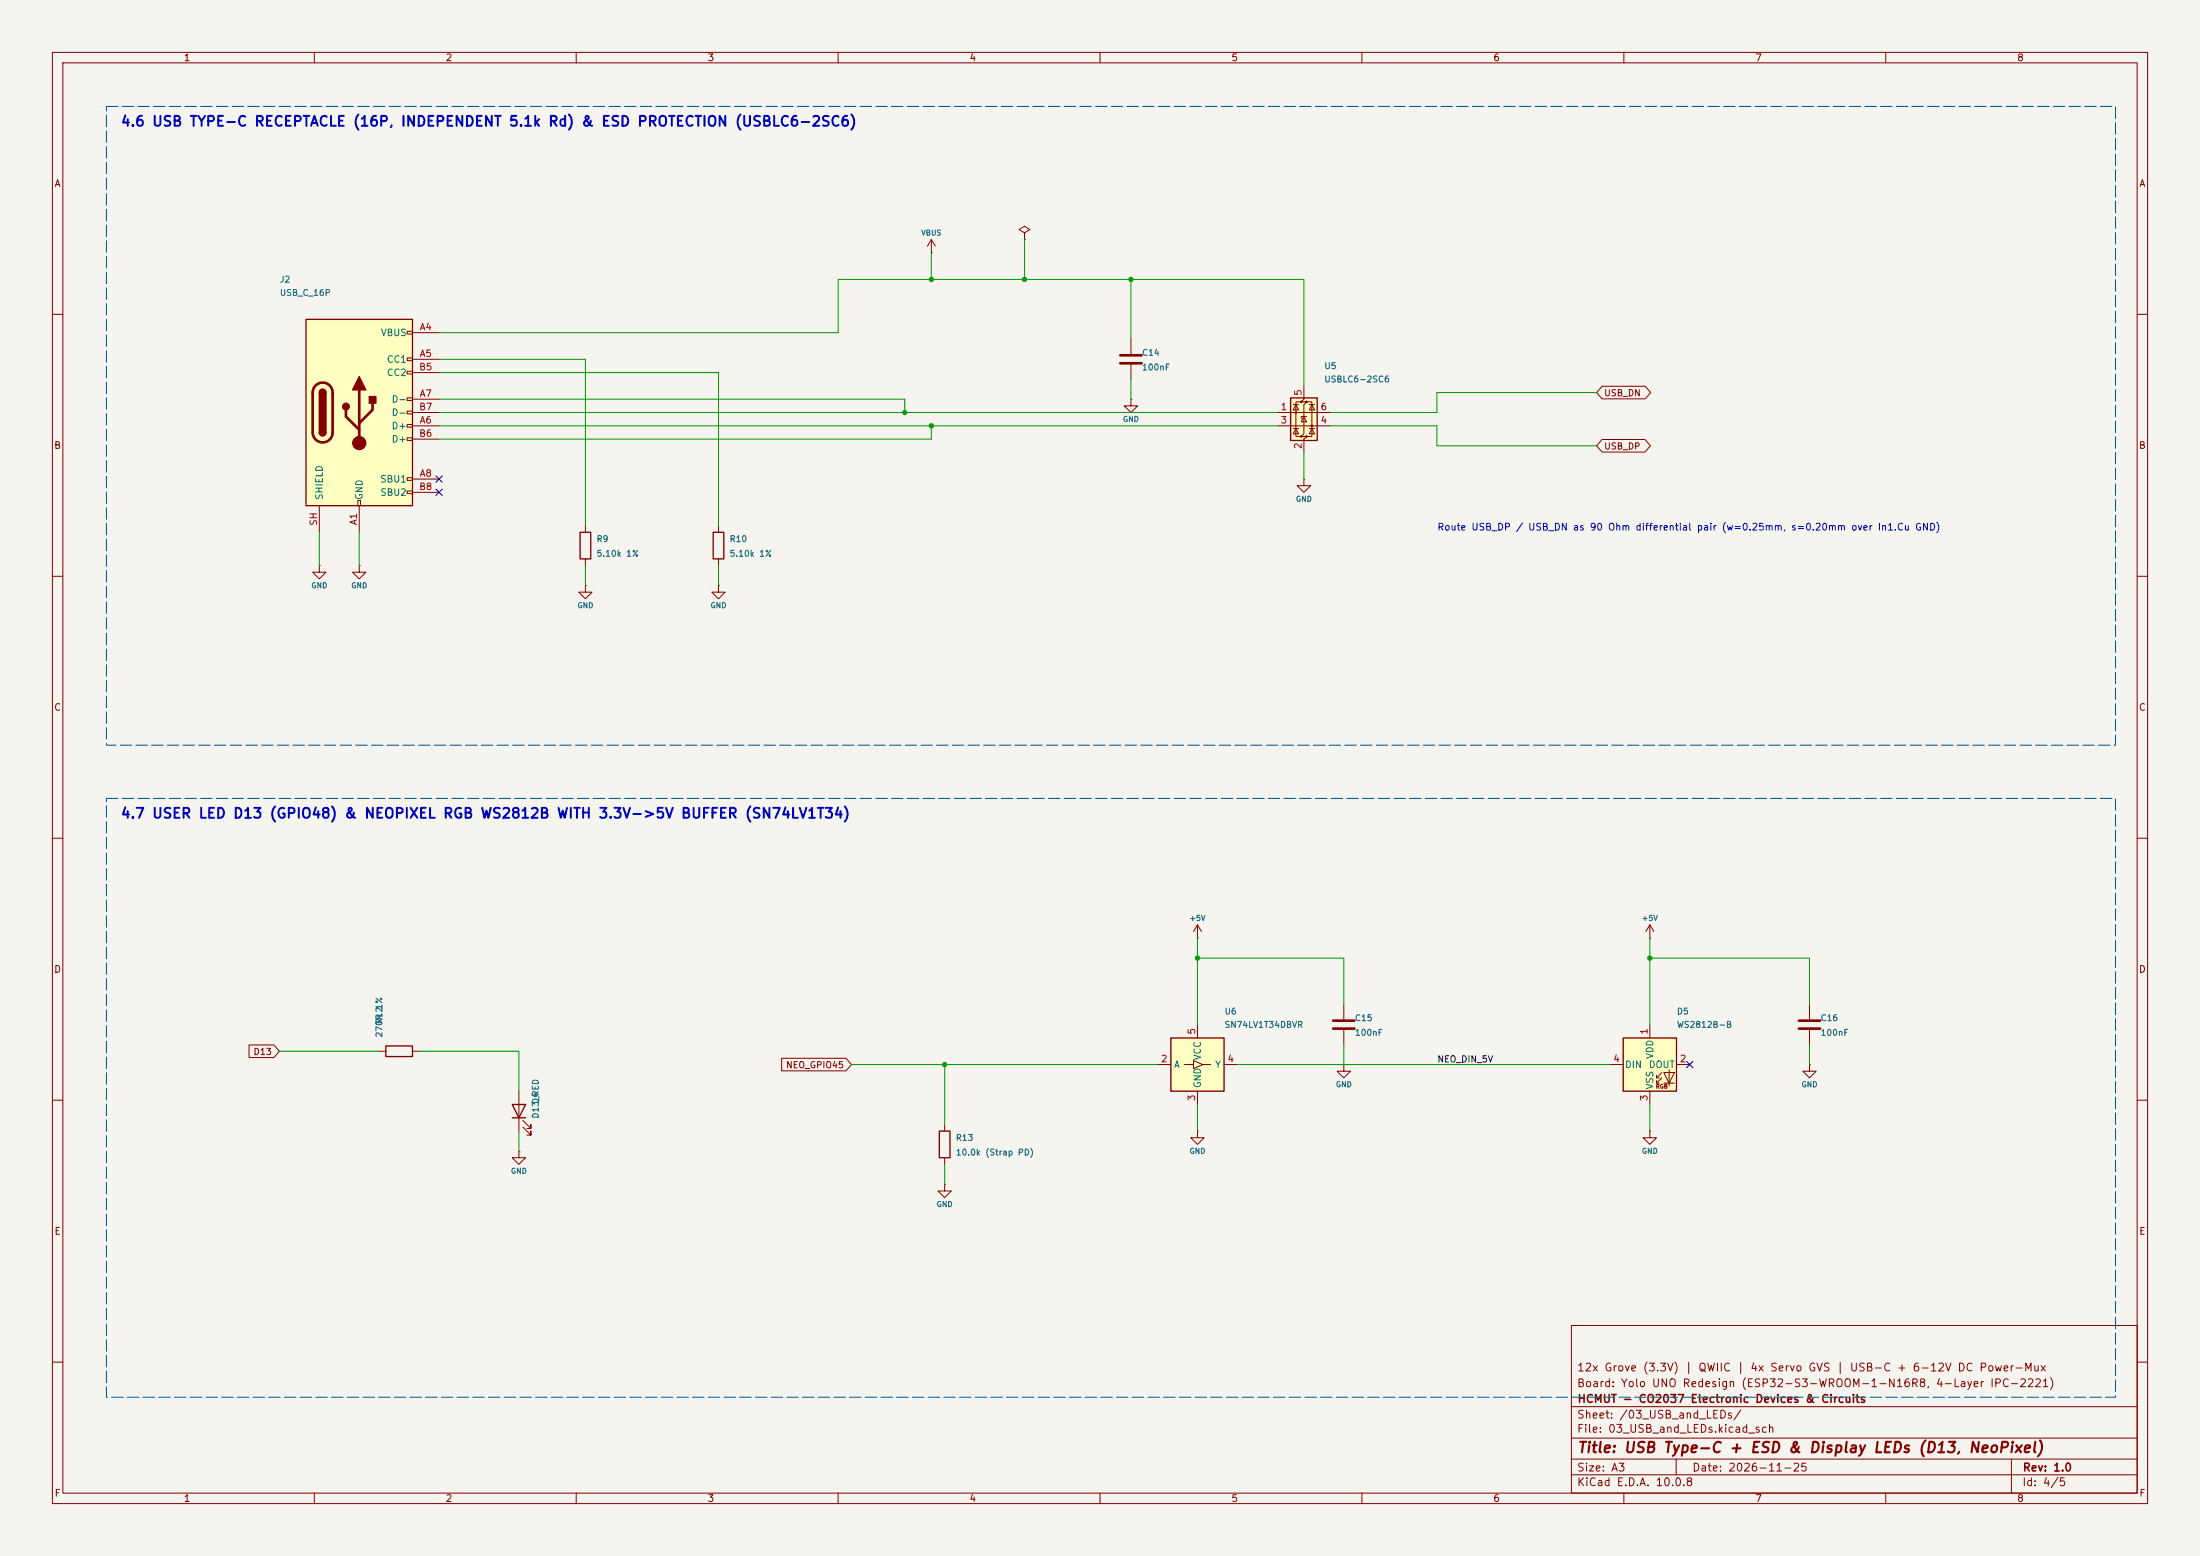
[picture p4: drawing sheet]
<svg xmlns="http://www.w3.org/2000/svg" width="420mm" height="297mm" viewBox="0 0 420 297" stroke-linecap="round" stroke-linejoin="round" font-family="sans-serif">
<path d="M0 0h420v297h-420z" fill="#f5f4ef" stroke="#f5f4ef" stroke-width=".19"/>
<g fill="none" stroke="#840000" stroke-width=".19">
<path d="M10 10h400v277h-400zM12 12h396v273h-396zM60 10v2M110 10v2M160 10v2M210 10v2M260 10v2M310 10v2M360 10v2M10 60h2M408 60h2M10 110h2"/>
<path d="M408 110h2M10 160h2M408 160h2M10 210h2M408 210h2M300 253h108v32h-108zM10 260h2M300 278.5h108M300 274.5h108M300 268.5h108M320 278.5v3M384 278.5v6.5"/>
<path d="M408 260h2M60 285v2M110 285v2M160 285v2M210 285v2M260 285v2M300 281.5h108M310 285v2M360 285v2"/>
</g>
<path d="M309.9 198.1h10.1v10.2h-10.1z" fill="#ffffc2"/>
<g fill="none" stroke="#840000" stroke-width=".19">
<path d="M248.9 91.4v1.3h1.3l-1.3 1.3-1.3-1.3h1.3M248.9 91.4h.1M315 195.6v2.5M99.1 219.7v1.3h1.2l-1.2 1.2-1.3-1.2h1.3M99.1 219.7h.1M307.3 203.2h2.6M315 215.9v1.3h1.2l-1.2 1.2-1.3-1.2h1.3M315 215.9h.1M315 208.3v2.5M316.2 205.7h.5M316.2 206.8h.5M317.2 204.7l-1 1v-.5"/>
<path d="M317.2 205.7l-1 1.1v-.6M317.6 204.7h2.1l-1.1 2.1zM317.6 206.8h2.1M318.6 204.2v3.1M320 203.2h2.6M180.3 226.1v1.2h1.3l-1.3 1.3-1.2-1.3h1.2M180.3 226.1h.1"/>
</g>
<path d="M309.9 198.1h10.1v10.2h-10.1z" fill="none" stroke="#840000" stroke-width=".25"/>
<path d="M223.5 198.1h10.2v10.2h-10.2z" fill="#ffffc2"/>
<path d="M223.5 198.1h10.2v10.2h-10.2z" fill="none" stroke="#840000" stroke-width=".25"/>
<path d="M228.6 195.6v2.5M221 203.2h2.5M226.1 203.2h1.7M227.8 202.4l1.8 .8-1.8 .8zM228.6 208.3v2.5M229.6 203.2h1.5M233.7 203.2h2.5M345.4 203.2v1.3h1.3l-1.3 1.2-1.2-1.2h1.2M345.4 203.2h.1" fill="none" stroke="#840000" stroke-width=".19"/>
<path d="M246.4 75.9h5.1v8.2h-5.1z" fill="#ffffc2"/>
<g fill="#840000">
<circle cx="247.4" cy="78.7" r=".25"/>
<circle cx="248.4" cy="76.7" r=".25"/>
<circle cx="248.4" cy="83.3" r=".25"/>
<circle cx="249.4" cy="76.7" r=".25"/>
<circle cx="249.4" cy="83.3" r=".25"/>
<circle cx="250.4" cy="81.3" r=".25"/>
</g>
<g fill="none" stroke="#840000" stroke-width=".19">
<path d="M215.9 76.2v1.3h1.3l-1.3 1.2-1.3-1.2h1.3M215.9 76.2h.1M215.9 64.8v2.8M215.9 69.6v2.8M243.8 78.7h10.2M246.9 77.2h1M247.4 77.2l.5 1h-1zM248.4 76.7h-1v6.6h1M248.9 73.7v2.5l-.5 .5h1l-.5 .5v5.6l-.5 .5h1l-.5 .5v2.6M248.9 79.5l.5 1h-1zM249.4 79.5h-1v.4M249.4 76.7h1v6.6h-1"/>
<path d="M249.9 77.2h1.1M250.4 77.2l.6 1h-1.1zM243.8 81.3h10.2M246.9 81.8h1M247.4 81.8l.5 1h-1zM249.9 81.8h1.1M250.4 81.8l.6 1h-1.1zM68.6 108v1.2h1.2l-1.2 1.3-1.3-1.3h1.3M68.6 108h.1M228.6 179.1h.1M228.6 176.5l-.8 1.3M228.6 176.5l.8 1.3"/>
<path d="M228.6 176.5v2.6M315 179.1h.1M315 176.5l-.8 1.3M315 176.5l.7 1.3M315 176.5v2.6M256.5 191.8v2.8M256.5 196.6v2.8M345.4 191.8v2.8M345.4 196.6v2.8M99.1 208.3v7.6M99.8 215.1l1.5 1.6v-.8v.8h-.7M99.8 213.9l1.5 1.5v-.8v.8h-.7"/>
<path d="M180.3 214.6v1.3M228.6 215.9v1.3h1.3l-1.3 1.2-1.3-1.2h1.3M228.6 215.9h.1M256.5 203.2v1.3h1.3l-1.3 1.2-1.2-1.2h1.2M256.5 203.2h.1M180.3 221v1.2"/>
</g>
<path d="M246.4 75.9h5.1v8.2h-5.1zM97.8 210.8h2.5l-1.2 2.6zM97.8 213.4h2.5M179.3 215.9h2.1v5.1h-2.1z" fill="none" stroke="#840000" stroke-width=".25"/>
<path d="M213.9 67.8h4M213.9 69.3h4M254.5 194.8h4.1M254.5 196.3h4.1M343.4 194.8h4.1M343.4 196.3h4.1" fill="none" stroke="#840000" stroke-width=".51"/>
<path d="M58.4 61h20.3v35.5h-20.3z" fill="#ffffc2"/>
<g fill="none" stroke="#840000" stroke-width=".19">
<path d="M177.8 48.3h.1M177.8 45.7l-.8 1.3M177.8 45.7l.8 1.3M177.8 45.7v2.6M195.6 44.5l1-.7-1-.6-1 .6 1 .7v1.2M195.6 45.7h.1M77.7 63.2h1v.6h-1zM77.7 68.3h1v.5h-1zM77.7 70.9h1v.5h-1zM77.7 75.9h1v.6h-1zM77.7 78.5h1v.5h-1zM78.7 63.5h5.1"/>
<path d="M78.7 68.6h5.1M78.7 76.2h5.1M78.7 71.1h5.1M78.7 78.7h5.1M305.8 73.7h8.3l1 1.2-1 1.2h-8.3l-1-1.2zM61 96.5v5.1M68.3 95.5h.5v1h-.5zM68.6 96.5v5.1M77.7 81h1v.5h-1zM77.7 83.6h1v.5h-1zM77.7 91.2h1v.5h-1zM77.7 93.7h1v.5h-1z"/>
<path d="M78.7 81.3h5.1M78.7 91.4h5.1M78.7 83.8h5.1M78.7 94h5.1M305.8 83.9h8.2l1.1 1.2-1.1 1.2h-8.2l-1-1.2zM61 108v1.2h1.2l-1.2 1.3-1.3-1.3h1.3M61 108h.1M111.8 111.8v1.2h1.2l-1.2 1.3-1.3-1.3h1.3M111.8 111.8h.1M111.8 100.3v1.3M111.8 106.7v1.3M137.2 111.8v1.2h1.2l-1.2 1.3-1.3-1.3h1.3"/>
<path d="M137.2 111.8h.1M137.2 100.3v1.3M137.2 106.7v1.3M47.5 199.5h4.8l1 1.2-1 1.2h-4.8zM72.4 200.7h1.3M78.7 200.7h1.3M149.2 202h12.3l1.1 1.2-1.1 1.2h-12.3z"/>
</g>
<path d="M58.4 61h20.3v35.5h-20.3zM61 74.9a.64 .64 0 0 1 .6-.6 .64 .64 0 0 1 .6 .6M61 82.6a.64 .64 0 0 0 .6 .6 .64 .64 0 0 0 .6-.6M110.7 101.6h2.1v5.1h-2.1zM136.1 101.6h2.1v5.1h-2.1zM73.7 199.6h5v2.1h-5z" fill="none" stroke="#840000" stroke-width=".25"/>
<path d="M60.2 73.6a1.9 1.9 0 0 1 2.1-.4 1.9 1.9 0 0 1 1.2 1.7v7.7a1.91 1.91 0 0 1-1.9 1.8 1.91 1.91 0 0 1-1.9-1.8v-7.8l.2-.7zM66 78.2v1.3l2.6 2.5M68.6 74.4v10.2M71.1 77v1.2l-2.5 2.6" fill="none" stroke="#840000" stroke-width=".51"/>
<g fill="#840000" stroke="#840000" stroke-width=".25">
<path d="M61 74.9h1.2v7.7h-1.2z"/>
<path d="M61.1 74.5a.64 .64 0 0 1 .7-.2 .64 .64 0 0 1 .4 .6h-1.2z"/>
<path d="M61 82.6h1.2a.64 .64 0 0 1-.6 .6 .64 .64 0 0 1-.6-.6z"/>
<path d="M68.6 71.9l1.2 2.5h-2.5z"/>
<path d="M70.5 75.7h1.3v1.3h-1.3z"/>
<circle cx="66" cy="77.6" r=".63"/>
</g>
<circle cx="68.6" cy="84.6" r="1.27" fill="#840000" stroke="#840000" stroke-width=".19"/>
<g fill="none" stroke="#009600" stroke-width=".19">
<path d="M177.8 48.3v5M195.6 45.7v7.6M215.9 53.3v11.5M83.8 68.6h28v31.7M83.8 71.1h53.4v29.2M83.8 63.5h76.2v-10.2h88.9v20.4M83.8 76.2h88.9v2.5M83.8 78.7h160M215.9 72.4v3.8M304.8 74.9h-30.5v3.8h-20.3M83.8 81.3h160M177.8 81.3v2.5h-94"/>
<path d="M248.9 86.4v5M254 81.3h20.3v3.8h30.5M61 101.6v6.4M68.6 101.6v6.4M111.8 108v3.8M137.2 108v3.8M228.6 179.1v16.5M315 179.1v16.5M228.6 182.9h27.9v8.9M256.5 199.4v3.8M315 182.9h30.4v8.9M345.4 199.4v3.8"/>
<path d="M53.3 200.7h19.1M80 200.7h19.1v7.6M99.1 215.9v3.8M162.6 203.2h58.4M180.3 203.2v11.4M228.6 210.8v5.1M236.2 203.2h71.1M315 210.8v5.1M180.3 222.2v3.9"/>
</g>
<path d="M83.2 93.4l1.2 1.2M83.2 90.8l1.2 1.2M84.4 93.4l-1.2 1.2M84.4 90.8l-1.2 1.2M322 202.6l1.2 1.2M323.2 202.6l-1.2 1.2" fill="none" stroke="#000084" stroke-width=".19"/>
<path d="M20.3 20.3h383.6v121.9h-383.6zM20.3 152.4h383.6v114.3h-383.6z" fill="none" stroke="#005aa0" stroke-width=".2" stroke-dasharray="2.2 .8"/>
<g fill="#009600">
<circle cx="315" cy="182.9" r=".51"/>
<circle cx="172.7" cy="78.7" r=".51"/>
<circle cx="177.8" cy="81.3" r=".51"/>
<circle cx="177.8" cy="53.3" r=".51"/>
<circle cx="195.6" cy="53.3" r=".51"/>
<circle cx="215.9" cy="53.3" r=".51"/>
<circle cx="228.6" cy="182.9" r=".51"/>
<circle cx="180.3" cy="203.2" r=".51"/>
</g>
<text font-size="2" fill="#840000" x="301" y="277.8">Title: USB Type-C + ESD &amp; Display LEDs (D13, NeoPixel)</text>
<g font-size="1.9" fill="#0000c2">
<text x="22.9" y="24.6">4.6 USB TYPE-C RECEPTACLE (16P, INDEPENDENT 5.1k Rd) &amp; ESD PROTECTION (USBLC6-2SC6)</text>
<text x="22.9" y="156.7">4.7 USER LED D13 (GPIO48) &amp; NEOPIXEL RGB WS2812B WITH 3.3V-&gt;5V BUFFER (SN74LV1T34)</text>
</g>
<g font-size="1.5" fill="#840000">
<text x="300.9" y="262.1">12x Grove (3.3V) | QWIIC | 4x Servo GVS | USB-C + 6-12V DC Power-Mux</text>
<text x="300.9" y="265.1">Board: Yolo UNO Redesign (ESP32-S3-WROOM-1-N16R8, 4-Layer IPC-2221)</text>
<text x="301" y="268.1">HCMUT - CO2037 Electronic Devices &amp; Circuits</text>
<text x="300.9" y="273.8">File: 03_USB_and_LEDs.kicad_sch</text>
<text x="300.9" y="271.1">Sheet: /03_USB_and_LEDs/</text>
<text x="300.9" y="281.2">Size: A3</text>
<text x="322.9" y="281.2">Date: 2026-11-25</text>
<text x="386" y="281.2">Rev: 1.0</text>
<text x="300.9" y="284">KiCad E.D.A. 10.0.8</text>
<text x="385.9" y="284">Id: 4/5</text>
</g>
<g font-size="1.3" fill="#840000">
<text x="35" y="12">1</text>
<text x="85" y="12">2</text>
<text x="135" y="12">3</text>
<text x="185" y="12">4</text>
<text x="235" y="12">5</text>
<text x="285" y="12">6</text>
<text x="335" y="12">7</text>
<text x="385" y="12">8</text>
<text x="10.3" y="36">A</text>
<text x="408.3" y="36">A</text>
<text x="10.2" y="86">B</text>
<text x="408.2" y="86">B</text>
<text x="10.2" y="136">C</text>
<text x="408.2" y="136">C</text>
<text x="10.2" y="186">D</text>
<text x="408.2" y="186">D</text>
<text x="10.3" y="236">E</text>
<text x="408.3" y="236">E</text>
<text x="10.3" y="286">F</text>
<text x="35" y="287">1</text>
<text x="85" y="287">2</text>
<text x="135" y="287">3</text>
<text x="185" y="287">4</text>
<text x="235" y="287">5</text>
<text x="285" y="287">6</text>
<text x="335" y="287">7</text>
<text x="385" y="287">8</text>
<text x="408.3" y="286">F</text>
</g>
<g font-size="1.3" fill="#006464">
<text x="72.6" y="64.5">VBUS</text>
<text x="73.7" y="69.5">CC1</text>
<text x="73.7" y="72.1">CC2</text>
<text x="74.7" y="77.2">D-</text>
<text x="74.7" y="82.2">D+</text>
<text x="74.7" y="79.7">D-</text>
<text x="74.7" y="84.8">D+</text>
<text x="61.9" y="95.5" transform="rotate(-90 61.9 95.5)">SHIELD</text>
<text x="69.5" y="95.5" transform="rotate(-90 69.5 95.5)">GND</text>
<text x="72.5" y="92.4">SBU1</text>
<text x="72.5" y="94.9">SBU2</text>
<text x="229.6" y="202.5" transform="rotate(-90 229.6 202.5)">VCC</text>
<text x="315.9" y="202.2" transform="rotate(-90 315.9 202.2)">VDD</text>
<text x="224" y="204.2">A</text>
<text x="229.6" y="207.8" transform="rotate(-90 229.6 207.8)">GND</text>
<text x="231.9" y="204.2">Y</text>
<text x="310.1" y="204.2">DIN</text>
<text x="314.7" y="204.2">DOUT</text>
<text x="315.9" y="208.1" transform="rotate(-90 315.9 208.1)">VSS</text>
</g>
<g font-size="1.3" fill="#a90000">
<text x="80" y="63.4">A4</text>
<text x="79.9" y="71">B5</text>
<text x="80" y="68.4">A5</text>
<text x="80" y="76.1">A7</text>
<text x="248.8" y="75.7" transform="rotate(-90 248.8 75.7)">5</text>
<text x="79.9" y="83.7">B6</text>
<text x="79.9" y="78.6">B7</text>
<text x="80" y="81.1">A6</text>
<text x="244.4" y="78.6">1</text>
<text x="244.4" y="81.1">3</text>
<text x="252" y="81.1">4</text>
<text x="252" y="78.6">6</text>
<text x="248.8" y="85.8" transform="rotate(-90 248.8 85.8)">2</text>
<text x="79.9" y="93.8">B8</text>
<text x="80" y="91.3">A8</text>
<text x="60.8" y="100.5" transform="rotate(-90 60.8 100.5)">SH</text>
<text x="68.4" y="100.3" transform="rotate(-90 68.4 100.3)">A1</text>
<text x="228.5" y="197.6" transform="rotate(-90 228.5 197.6)">5</text>
<text x="314.8" y="197.6" transform="rotate(-90 314.8 197.6)">1</text>
<text x="221.5" y="203.1">2</text>
<text x="234.2" y="203.1">4</text>
<text x="307.9" y="203.1">4</text>
<text x="320.6" y="203.1">2</text>
<text x="228.5" y="210.3" transform="rotate(-90 228.5 210.3)">3</text>
<text x="314.8" y="210.3" transform="rotate(-90 314.8 210.3)">3</text>
</g>
<text font-size="1.3" fill="#0000c2" x="274.3" y="101.6">Route USB_DP / USB_DN as 90 Ohm differential pair (w=0.25mm, s=0.20mm over In1.Cu GND)</text>
<g font-size="1.2" fill="#006464">
<text x="53.3" y="54.2">J2</text>
<text x="53.3" y="56.8">USB_C_16P</text>
<text x="217.9" y="68.2">C14</text>
<text x="217.9" y="71">100nF</text>
<text x="252.7" y="70.7">U5</text>
<text x="252.7" y="73.3">USBLC6-2SC6</text>
<text x="113.8" y="103.7">R9</text>
<text x="113.8" y="106.5">5.10k 1%</text>
<text x="139.2" y="103.7">R10</text>
<text x="139.2" y="106.5">5.10k 1%</text>
<text x="73.3" y="195.6" transform="rotate(-90 73.3 195.6)">R12</text>
<text x="233.7" y="193.9">U6</text>
<text x="233.7" y="196.5">SN74LV1T34DBVR</text>
<text x="258.6" y="195.2">C15</text>
<text x="258.6" y="198">100nF</text>
<text x="320" y="193.9">D5</text>
<text x="320" y="196.5">WS2812B-B</text>
<text x="347.5" y="195.2">C16</text>
<text x="347.5" y="198">100nF</text>
<text x="73.3" y="198.1" transform="rotate(-90 73.3 198.1)">270R 1%</text>
<text x="103.1" y="213.6" transform="rotate(-90 103.1 213.6)">D13_RED</text>
<text x="103.1" y="210.8" transform="rotate(-90 103.1 210.8)">D4</text>
<text x="182.4" y="218">R13</text>
<text x="182.4" y="220.8">10.0k (Strap PD)</text>
</g>
<g font-size="1.2" fill="#840000">
<text x="306.1" y="75.9">USB_DN</text>
<text x="306.1" y="86.1">USB_DP</text>
<text x="48.3" y="201.7">D13</text>
<text x="150" y="204.2">NEO_GPIO45</text>
</g>
<text font-size="1.2" fill="#0f0f0f" x="274.3" y="203.1">NEO_DIN_5V</text>
<g font-size="1" fill="#006464">
<text x="175.8" y="45.2">VBUS</text>
<text x="214.3" y="80.8">GND</text>
<text x="247.3" y="96">GND</text>
<text x="59.3" y="112.5">GND</text>
<text x="67" y="112.5">GND</text>
<text x="110.1" y="116.3">GND</text>
<text x="135.5" y="116.3">GND</text>
<text x="227" y="176">+5V</text>
<text x="313.3" y="176">+5V</text>
<text x="254.9" y="207.8">GND</text>
<text x="343.8" y="207.8">GND</text>
<text x="227" y="220.5">GND</text>
<text x="313.3" y="220.5">GND</text>
<text x="97.4" y="224.3">GND</text>
<text x="178.7" y="230.6">GND</text>
</g>
<text font-size=".8" fill="#840000" x="316" y="208">RGB</text>
</svg>
